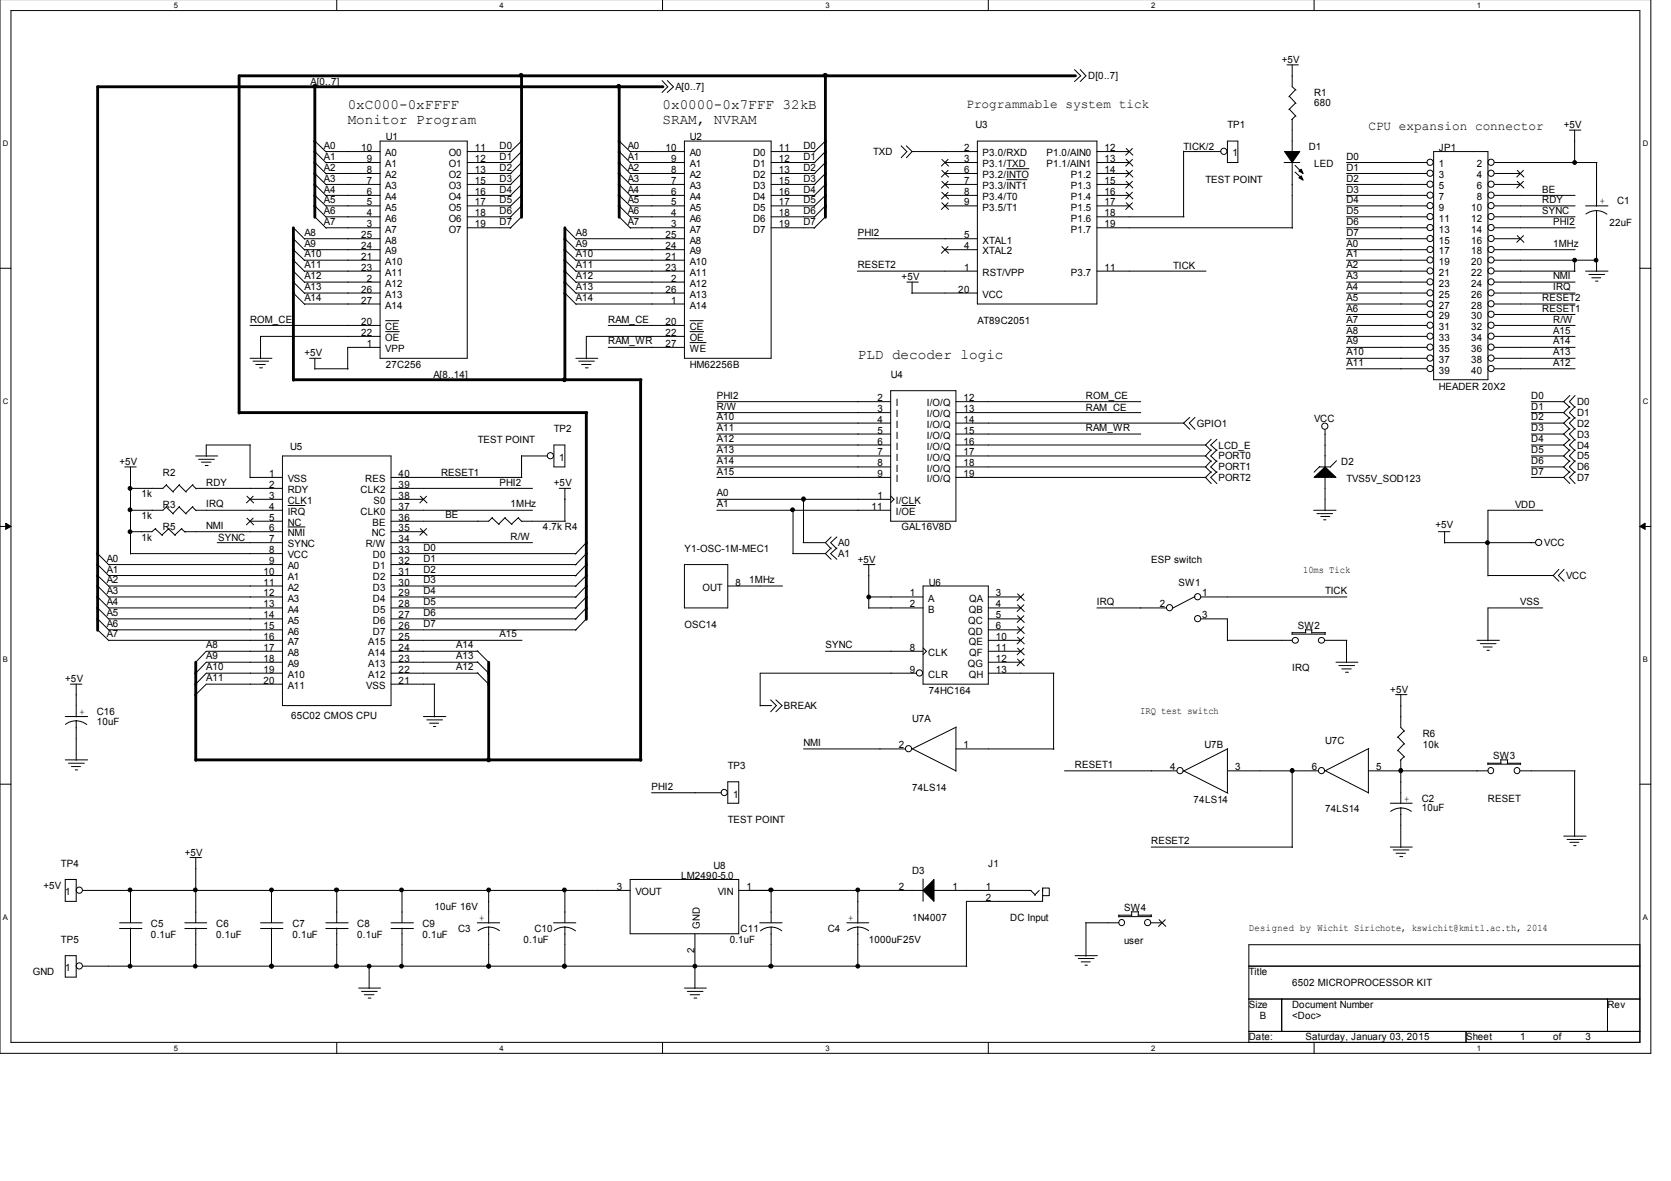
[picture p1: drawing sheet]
<svg xmlns="http://www.w3.org/2000/svg" width="297mm" height="210mm" viewBox="0 0 297 210" stroke-linecap="round" stroke-linejoin="round" font-family="sans-serif">
<path d="M0 -.1v187.3h293.5v-187.3M1.9 1.9h289.6v183.4h-289.6z" fill="none" stroke="#000" stroke-width=".18"/>
<g fill="#fff">
<path d="M30.9 .2h.7v1.4h-.7z"/>
<path d="M30.9 185.5h.7v1.5h-.7z"/>
</g>
<path d="M59.9 -.1v2M59.9 185.3v1.9" fill="none" stroke="#000" stroke-width=".18"/>
<g fill="#fff">
<path d="M88.8 .2h.7v1.4h-.7z"/>
<path d="M88.8 185.5h.7v1.5h-.7z"/>
</g>
<path d="M117.8 -.1v2M117.8 185.3v1.9" fill="none" stroke="#000" stroke-width=".18"/>
<g fill="#fff">
<path d="M146.7 .2h.7v1.4h-.7z"/>
<path d="M146.7 185.5h.7v1.5h-.7z"/>
</g>
<path d="M175.7 -.1v2M175.7 185.3v1.9" fill="none" stroke="#000" stroke-width=".18"/>
<g fill="#fff">
<path d="M204.6 .2h.7v1.4h-.7z"/>
<path d="M204.6 185.5h.7v1.5h-.7z"/>
</g>
<path d="M233.6 -.1v2M233.6 185.3v1.9" fill="none" stroke="#000" stroke-width=".18"/>
<g fill="#fff">
<path d="M262.6 .2h.6v1.4h-.6z"/>
<path d="M262.6 185.5h.6v1.5h-.6z"/>
<path d="M.5 24.7h.9v1.5h-.9z"/>
<path d="M292 24.7h.9v1.5h-.9z"/>
<path d="M.5 70.5h.9v1.5h-.9z"/>
<path d="M292 70.5h.9v1.5h-.9z"/>
</g>
<path d="M0 47.7h1.9M291.5 47.7h2" fill="none" stroke="#000" stroke-width=".18"/>
<g fill="#fff">
<path d="M.5 116.4h.9v1.5h-.9z"/>
<path d="M292 116.4h.9v1.5h-.9z"/>
</g>
<path d="M0 93.6h1.9M291.5 93.6h2" fill="none" stroke="#000" stroke-width=".18"/>
<path d="M1 93l.9 .6-.9 .5zM291.5 93.6l.9-.6v1.1z" fill="#000" stroke="#000" stroke-width=".18"/>
<g fill="#fff">
<path d="M.5 162.2h.9v1.5h-.9z"/>
<path d="M292 162.2h.9v1.5h-.9z"/>
</g>
<g fill="none" stroke="#000" stroke-width=".18">
<path d="M117.7 14.3l1 1.1-1 1M118.6 14.3l1.1 1.1-1.1 1M191 12.4l1.1 1.1-1.1 1M192 12.4l1 1.1-1 1M228.8 11.5h2M229.2 17.1l1.2 1.3M229.2 19.4l1.2 1.3M229.7 11.5v3.9l.7 .6M230.3 15.9l-1.2 1.3M230.3 18.3l-1.2 1.2M56 30.8l2 2.1M56 34.7l2 2"/>
<path d="M56 38.5l2 2.1M56 36.6l2 2M56 26.9l2 2.1M56 28.9l2 2M56 25.1l2 1.9M56 32.8l2 2M57.9 26.9h9.7M57.9 28.9h9.7M57.9 30.8h9.7M57.9 32.8h9.7M57.9 34.7h9.7M57.9 36.6h9.7"/>
<path d="M57.9 38.5h9.7M67.6 25.1h15.5v38.6h-15.5zM83.1 26.9h7.7M83.1 28.9h7.7M83.1 30.8h7.7M83.1 32.8h7.7M83.1 34.7h7.7M83.1 36.6h7.7M83.1 38.5h7.7M92.7 26.9l-2 2.1M92.7 25.1l-2 1.9M92.7 28.9l-2 2"/>
<path d="M92.7 32.8l-2 2M92.7 36.6l-2 2M92.7 30.8l-2 2.1M92.7 34.7l-2 2M92.7 38.5l-2 2.1M110.1 30.8l2 2.1M110.1 32.8l2 2M110.1 36.6l2 2M110.1 38.5l2 2.1M110.1 28.9l2 2M110.1 26.9l2 2.1M110.1 34.7l2 2"/>
<path d="M110.1 25.1l2 1.9M112 26.9h9.7M112 28.9h9.7M112 30.8h9.7M112 32.8h9.7M112 34.7h9.7M112 36.6h9.7M112 38.5h9.7M121.7 25.1h15.4v38.6h-15.4zM137.1 26.9h7.8M137.1 28.9h7.8M137.1 30.8h7.8"/>
<path d="M137.1 32.8h7.8M137.1 34.7h7.8M137.1 36.6h7.8M137.1 38.5h7.8M146.7 25.1l-2 1.9M146.7 38.5l-2 2.1M146.7 26.9l-2 2.1M146.7 36.6l-2 2M146.7 28.9l-2 2M146.7 34.7l-2 2M146.7 30.8l-2 2.1M146.7 32.8l-2 2"/>
<path d="M160.2 25.9l1 1-1 1.1M161.1 25.9l1 1M162.1 26.9l-1 1.1M162.1 26.9h11.6M167.4 32.2l1.3 1.3M167.4 28.3l1.3 1.3M167.4 30.2l1.3 1.3M167.4 34.1l1.3 1.3M167.4 36l1.3 1.3M168 28.9h5.7M168 30.8h5.7M168 32.8h5.7"/>
<path d="M168 34.7h5.7M168 36.6h5.7M168.6 28.3l-1.3 1.3M168.6 30.2l-1.3 1.3M168.6 32.2l-1.3 1.3M168.6 34.1l-1.3 1.3M168.6 36l-1.3 1.3M173.7 25.1h21.3v28.9h-21.3zM178.9 30h4.1M178.9 31.9h3.7M195 26.9h5.7M195 28.9h5.7"/>
<path d="M195 30.8h5.7M195 32.8h5.7M195 34.7h5.7M195 36.6h5.7M195 38.5h15.5M200.2 26.3l1.2 1.3M200.2 28.3l1.2 1.3M200.2 30.2l1.2 1.3M200.2 32.2l1.2 1.3M200.2 34.1l1.2 1.3M200.2 36l1.2 1.3M201.3 26.3l-1.2 1.3"/>
<path d="M201.3 28.3l-1.2 1.3M201.3 30.2l-1.2 1.3M201.3 32.2l-1.2 1.3M201.3 34.1l-1.2 1.3M201.3 36l-1.2 1.3M210.4 26.9h6.6M210.4 26.9v11.6M218.2 25.1h1.8v3.8h-1.8zM228.3 28.9h2.8M229.7 21.2v5.8M229.7 28.9v11.7M230.2 29.4l1.3 1.3"/>
<path d="M230.2 30.6l1.3 1.2M230.3 20.6l-.7 .7M239.4 28.9h14.3M239.4 30.8h14.3M239.4 32.8h14.3M239.4 34.7h14.3M239.4 36.6h14.3M239.4 38.5h14.3M254.8 26.9h9.7v40.6h-9.7zM265.7 28.9h18.2M265.7 30.8h4.6M265.7 32.8h4.6"/>
<path d="M265.7 34.7h14.3M265.7 36.6h14.3M265.7 38.5h14.3M269.7 30.2l1.2 1.3M269.7 32.2l1.2 1.3M270.8 30.2l-1.2 1.3M270.8 32.2l-1.2 1.3M279 23.1h2M279.9 23.1v5.9M281.9 36.6h3.9M283.8 37.4l1.2 .3 .6 .4M283.8 37.4l-.8 .1-1.1 .5"/>
<path d="M283.8 28.9v7.8M283.8 37.4v10.9M44.4 57.8h23.2M52.2 42.4l2 2.1M52.2 46.2l2 2.1M52.2 52.1l2 2M52.2 48.2l2 2M52.2 44.4l2 1.9M52.2 50.1l2 2.1M52.2 40.5l2 2M54.1 50.1h13.5M54.1 48.2h13.5"/>
<path d="M54.1 42.4h13.5M54.1 44.4h13.5M54.1 46.2h13.5M54.1 52.1h13.5M54.1 54h13.5M57.9 40.5h9.7M67.6 59.8h-21.3v4M68.5 57h2.5M68.5 58.9h2.5M83.1 40.5h7.7M100.4 46.2l2 2.1M100.4 40.5l2 2"/>
<path d="M100.4 52.1l2 2M100.4 48.2l2 2M100.4 50.1l2 2.1M100.4 44.4l2 1.9M100.4 42.4l2 2.1M102.4 50.1h19.3M102.4 48.2h19.3M102.4 42.4h19.3M102.4 44.4h19.3M102.4 46.2h19.3M102.4 52.1h19.3M102.4 54h19.3"/>
<path d="M108.1 57.8h13.6M112 40.5h9.7M121.7 59.8h-17.5v4M122.6 57h2.5M122.6 58.9h2.5M137.1 40.5h7.8M152.4 48.2h21.3M152.5 42.4h21.2M161.2 50.1h2M162.1 52.1h11.6M162.1 50.1v2.1M167.4 43.8l1.3 1.3"/>
<path d="M168 44.4h5.7M168.6 43.8l-1.3 1.3M195 48.2h19.4M195 40.5h34.8M239.4 50.1h14.3M239.4 48.2h14.3M239.4 40.5h14.3M239.4 42.4h14.3M239.4 44.4h14.3M239.4 46.2h14.3M239.4 52.1h14.3M239.4 54h14.3"/>
<path d="M239.4 55.9h14.3M239.4 57.8h14.3M239.4 59.8h14.3M265.7 50.1h14.3M265.7 48.2h14.3M265.7 40.5h14.3M265.7 42.4h4.6M265.7 44.4h14.3M265.7 46.2h18.2M265.7 52.1h14.3M265.7 54h14.3M265.7 55.9h14.3"/>
<path d="M265.7 57.8h14.3M265.7 59.8h14.3M269.7 41.8l1.2 1.3M270.8 41.8l-1.2 1.3M279.9 46.2v2.1M281.9 48.2h3.9M282.4 48.8h2.8M283 49.4h1.6M283.6 50h.5M44.4 63.7h3.9M44.4 79.1v5.8M44.5 79.1h-7.8v2"/>
<path d="M45 64.2h2.8M45.5 64.8h1.7M46.1 65.4h.6M55 63.7h2.1M56 63.7v1.9M56 65.5h5.9M67.6 61.7h-5.8v3.9M98.5 79.1h1.9v3.9h-1.9zM102.4 63.7h3.9M102.9 64.2h2.8M103.4 64.8h1.7M104.1 65.4h.5"/>
<path d="M108.1 61.7h13.6M122.6 60.9h3M127.4 79.1h30.9M127.4 71.4h30.9M127.4 73.3h30.9M127.4 75.2h30.9M127.4 77.1h30.9M158.3 69.4h11.6v23.2h-11.6zM169.9 79.1h44.5M169.9 71.4h32.9M169.9 73.3h32.9M169.9 75.2h40.6"/>
<path d="M169.9 77.1h32.9M211.5 74.2l-1.1 1 1.1 1.1M212.4 74.2l-1 1 1 1.1M215.3 79.9l-1 1.1 1 1.1M215.3 78.1l-1 1 1 1M216.3 79.9l-1.1 1.1 1.1 1.1M216.3 78.1l-1.1 1 1.1 1M235.5 76.4v6.6M239.4 63.7h14.3M239.4 61.7h14.3M239.4 65.5h14.3M265.7 63.7h14.3"/>
<path d="M265.7 61.7h14.3M265.7 65.5h14.3M272.2 79.1h5.8M272.2 71.4h5.8M272.2 73.3h5.8M272.2 75.2h5.8M272.2 77.1h5.8M279.1 78.1l-1.1 1 1.1 1M279.1 79.9l-1.1 1.1 1.1 1.1M279.1 70.3l-1.1 1.1 1.1 1M279.1 72.2l-1.1 1.1 1.1 1.1M279.1 74.2l-1.1 1 1.1 1.1"/>
<path d="M279.1 76.1l-1.1 1 1.1 1.1M280 78.1l-1 1 1 1M280 79.9l-1 1.1 1 1.1M280 70.3l-1 1.1 1 1M280 72.2l-1 1.1 1 1.1M280 74.2l-1 1 1 1.1M280 76.1l-1 1 1 1.1M17.4 98.4l2 2M22.2 83h2M23.2 83v15.5M23.2 98.4h27M27.6 94l1.3 1.2"/>
<path d="M27.7 93.9l-.7 .6h-3.8M29.5 86.2l1.3 1.3M29.5 90.1l1.3 1.3M29.6 86.1l-.6 .7h-5.8M29.6 90l-.6 .7h-5.8M30 94l1.2 1.2M30.1 93.9l-1.3 1.2M31.8 86.2l1.3 1.3M31.8 90.1l1.3 1.3M31.9 86.1l-1.2 1.3M31.9 90l-1.2 1.3M32.3 94l.6 .6"/>
<path d="M32.3 93.9l-1.2 1.2M32.9 94.5h17.3M34.2 86.2l.7 .7M34.2 90.1l.7 .7M34.3 86.1l-1.3 1.3M34.3 90l-1.3 1.3M34.8 81h3.9M34.8 86.8h15.4M34.8 90.7h15.4M35.3 81.6h2.8M35.8 82.1h1.7M36.5 82.7h.5"/>
<path d="M38.6 96.4h11.6M43.9 88.2l1.2 1.2M43.9 92l1.2 1.3M44.4 92.6h5.8M44.4 88.7h5.8M44.4 84.9h5.8M45 88.2l-1.2 1.2M45 92l-1.2 1.3M50.2 81h19.3v44.4h-19.3zM51.1 89.8h3.2M51.1 93.7h3.2M69.5 96.4h25.2"/>
<path d="M69.5 94.5h5.8M69.5 86.8h25.2M69.5 90.7h25.2M69.5 88.7h5.8M69.5 84.9h23.3M69.5 98.4h32.9M74.7 88.2l1.2 1.2M74.7 93.9l1.2 1.3M75.9 88.2l-1.3 1.2M75.9 93.9l-1.3 1.3M87.5 92l1.2 1.2M87.5 92l-.6 .6h-17.4"/>
<path d="M89.7 92l1.3 1.2M89.8 92l-1.2 1.1M92.1 92l.7 .7M92.2 92l-1.3 1.1M92.7 81h4.6M92.7 92.6h7.8M92.7 81v3.9M99.4 86.8h2M100.4 86.8v5.8M104.2 96.4l-1.9 2.1M104.2 98.4l-1.9 2M127.4 83h30.9"/>
<path d="M127.4 81h30.9M127.4 90.7h30.9M127.4 88.7h30.9M127.4 84.9h30.9M140.9 98.4h5.8M141 90.6v7.8M142.7 96.4h4M142.8 88.7v7.7M146.7 96.4l1 1.2M146.7 98.4l1 1M147.7 95.4l-1 1M147.7 97.4l-1 1"/>
<path d="M148.8 95.4l-1.1 1 1.1 1.2M148.8 97.4l-1.1 1 1.1 1M158.3 88.2l.6 .5-.6 .6M160.3 89.8h2.5M169.9 83h44.5M169.9 81h44.5M169.9 84.9h44.5M215.3 83.8l-1 1.1 1 1.1M215.3 81.9l-1 1.1 1 1M216.3 83.8l-1.1 1.1 1.1 1.1M216.3 81.9l-1.1 1.1 1.1 1M233.5 90.7h4"/>
<path d="M234.1 91.3h2.8M234.5 83h2.1M234.6 82.9l-1 1M234.8 91.8h1.6M235.3 92.4h.4M235.5 84.8v6M237.6 81.9l-1.1 1.1M255.7 94.5h2M256.8 96.4h16.2M256.8 94.5v2M272.2 83h5.8M272.2 81h5.8"/>
<path d="M272.2 84.9h5.8M274.2 90.7h-9.7v11.7M279.1 81.9l-1.1 1.1 1.1 1M279.1 83.8l-1.1 1.1 1.1 1.1M280 81.9l-1 1.1 1 1M280 83.8l-1 1.1 1 1.1M17.4 110l2 2M17.4 108l2 2.1M17.4 104.2l2 2M17.4 100.3l2 2.1M17.4 111.9l2 2M17.4 106.1l2 2"/>
<path d="M17.4 102.3l2 1.9M19.3 100.3h30.9M19.3 113.8h30.9M19.3 111.9h30.9M19.3 108h30.9M19.3 104.2h30.9M19.3 106.1h30.9M19.3 110h30.9M19.3 102.3h30.9M50.2 117.7h-13.5l-2 2M50.2 115.8h-13.5l-2 2M50.2 119.6h-13.5l-2 2.1"/>
<path d="M69.5 100.3h32.9M69.5 113.8h23.3M69.5 117.7h15.5M69.5 111.9h32.9M69.5 108h32.9M69.5 104.2h32.9M69.5 106.1h32.9M69.5 115.8h15.5M69.5 119.6h15.5M69.5 110h32.9M69.5 102.3h32.9M84.8 119.6l2.1 2"/>
<path d="M84.8 117.6l2.1 2M84.8 115.7l2.1 2M104.2 110l-1.9 2M104.2 106.1l-1.9 2M104.2 102.3l-1.9 1.9M104.2 100.3l-1.9 2.1M104.2 104.2l-1.9 2M104.2 108l-1.9 2.1M121.7 100.3h7.7v7.7h-7.7zM129.4 104.2h9.7M146.7 115.8h17.4M153.5 100.3h2"/>
<path d="M154.4 100.3v7.8M154.4 108h9.7M154.4 106.1h9.7M162.9 119.6h-27.8v5.9M164.1 104.2h11.6v17.4h-11.6zM164.1 115.2l.6 .6-.6 .5M175.7 113.8h5.7M175.7 117.7h5.7M175.7 111.9h5.7M175.7 108h5.7M175.7 106.1h5.7M175.7 115.8h5.7"/>
<path d="M175.7 119.6h11.7M175.7 110h5.7M180.8 105.5l1.3 1.3M180.8 107.5l1.3 1.2M180.8 109.4l1.3 1.3M180.8 111.4l1.3 1.2M180.8 113.2l1.3 1.3M180.8 115.2l1.3 1.2M180.8 117.1l1.3 1.3M182 117.1l-1.2 1.3M182 105.5l-1.2 1.3M182 107.5l-1.2 1.2"/>
<path d="M182 109.4l-1.2 1.3M182 111.4l-1.2 1.2M182 113.2l-1.2 1.3M182 115.2l-1.2 1.2M187.3 119.6v13.6M195 108h12.3M212.4 106l-3.9 2M213.5 106.1h25.9M213.5 110h4.7v3.9M218.2 113.8h11.5M229.6 112.7h5.9M229.7 112.4v.3"/>
<path d="M229.7 112.5h2.5M232.1 111.9v.6M232.1 111.9h1.2M233.2 112.5h2.4M233.2 111.9v.6M235.5 113.8h3.9M235.5 112.5v.3M237.5 117.7h3.9M238 118.3h2.8M238.5 118.9h1.7M239.2 119.5h.5M239.4 113.8v4"/>
<path d="M262.6 113.8h3.9M263.1 114.4h2.8M263.7 115h1.6M264.3 115.6h.5M264.5 102.3h11.7M274.2 108h-9.7v5.9M277.1 101.2l-1 1.1 1 1M278 101.2l-1 1.1 1 1M0 139.4h1.9M11.6 127.4h4M11.6 135.1h4M12.2 135.7h2.8"/>
<path d="M12.5 121.6h2.1M12.7 136.2h1.6M13.4 136.8h.4M13.5 128.1l.9 .1 1 .6M13.5 128.1l-.8 .1-1.1 .5M13.5 121.6v5.8M13.5 128.1v7M50.2 121.6h-13.5l-2 1.9M69.5 121.6h7.8M75.3 127.4h3.9M75.9 127.9h2.8M76.4 128.5h1.6"/>
<path d="M77 129.1h.5M77.2 121.6v5.8M129.4 139h1.9v3.8h-1.9zM135.1 125.4h2.1M137 124.4l1 1-1 1.1M137.9 124.4l1.1 1-1.1 1.1M142.8 133.1h18.2M162.1 133l7.8 4M169.9 129.3v7.8M169.9 133.1h17.5M170 129.2l-7.9 3.9M189.2 137h20"/>
<path d="M210.4 137l7.9 4M218.2 137h16.2M218.2 133.1l-7.9 4M218.2 133v7.9M229.7 137v13.6M235.5 136.9l7.7 4M243.2 137h21.3M243.2 133.1v7.9M243.3 133l-7.8 4M248.1 123.5h2M248.5 131l1.2 1.3M248.5 133.4l1.2 1.1"/>
<path d="M249 123.5v5.8l.7 .7M249 135.1v7.7M249.6 129.9l-1.2 1.2M249.6 132.2l-1.2 1.2M249.6 134.5l-.7 .6M264.4 135.8h5.9M264.5 135.7h2.4M264.5 135.6v.2M266.8 135.1h1.3M266.8 135v.7M268 135.7h2.3M268 135.1v.6"/>
<path d="M270.3 135.7v.2M270.3 137h9.7M279.9 137v11.7M291.5 139.4h2M11.6 156.3h1.9v3.9h-1.9zM14.7 158.3h97.3M23.2 158.2v5.8M33.8 152.4h2M34.8 152.4v11.6M48.3 158.3v5.7M59.9 158.3v5.7M71.5 158.3v5.7"/>
<path d="M86.9 158.3v5.8M100.4 158.3v5.7M112 156.3h19.3v9.7h-19.3zM115.8 140.9h12.4M131.3 158.3h32.8M137.1 158.3v5.7M152.5 158.3v5.8M164.1 156.2v4M165.9 158.3h17.4M183.2 158.3l.9 .8M184.7 158.3l-.8 .8M185.3 157.8v2.4h-13.5v11.6"/>
<path d="M185.3 158.4v-.6h1.2v1.4h-1.2M204.6 150.6h25.2M247.1 150.6h3.9M247.1 142.8h3.9M247.6 151.1h2.8M248.2 151.7h1.7M248.8 152.2h.5M249 143.6l.8 .1 1.1 .5M249 143.6l-1.1 .2-.7 .4M249 143.6v7M278 148.6h3.9M278.6 149.2h2.7"/>
<path d="M279.1 149.7h1.6M279.7 150.3h.5M11.6 169.9h1.9v3.8h-1.9zM14.7 171.7h157.2M21.3 164h3.9M21.3 165h3.9M23.2 164.9v6.9M32.9 164h3.8M32.9 165h3.8M34.8 164.9v6.9M46.3 164h4M46.3 165h4"/>
<path d="M48.3 164.9v6.9M57.9 164h4M57.9 165h4M59.9 164.9v6.9M63.8 175.6h3.8M64.3 176.2h2.8M64.8 176.8h1.7M65.4 177.4h.6M65.6 171.7v4M69.5 164h4M69.5 165h4M71.5 164.9v6.9"/>
<path d="M84.8 164h4M86.9 164.8l-.8 .1-1.1 .5M86.9 164.8l.8 .1 1.1 .5M86.9 164.8v7M98.4 164h4M100.4 164.8l-.8 .1-1.1 .5M100.4 164.8l.8 .1 1.1 .5M100.4 164.8v7M121.7 175.6h3.9M122.2 176.2h2.8M122.7 176.8h1.7M123.4 177.4h.5"/>
<path d="M123.5 166v9.7M135 164h4M137.1 164.8l-1.2 .2-.7 .4M137.1 164.8l1.2 .2 .7 .4M137.1 164.8v7M150.5 164h3.9M152.5 164.8l-1.2 .2-.6 .4M152.5 164.8l.8 .1 1.1 .5M152.5 164.8v7M191.1 169.9h4M191.7 170.4h2.8M192.2 171h1.6"/>
<path d="M192.9 171.5h.4M193 164h5.9M193 164v5.9M198.8 162.7h2.4M198.9 162.9h5.8M198.9 162.7v.3M201.1 162.1h1.3M201.2 162.1v.6M202.3 162.7h2.3M202.4 162v.7M204.6 164h2M204.6 162.6v.3"/>
<path d="M206 163.4l1.3 1.3M207.2 163.4l-1.3 1.3M222 167.9h69.5v17.4h-69.5zM222 171.7h69.5M222 177.6h69.5M227.8 177.6v5.7M285.8 177.6v5.7M222 183.3h69.5M260.6 183.3v2"/>
<circle cx="217.6" cy="26.9" r=".55"/>
<circle cx="254.2" cy="30.8" r=".55"/>
<circle cx="254.2" cy="38.5" r=".55"/>
<circle cx="254.2" cy="36.5" r=".55"/>
<circle cx="254.2" cy="34.7" r=".55"/>
<circle cx="254.2" cy="32.7" r=".55"/>
<circle cx="254.2" cy="28.8" r=".55"/>
<circle cx="265" cy="30.8" r=".55"/>
<circle cx="265" cy="34.7" r=".55"/>
<circle cx="265" cy="32.7" r=".55"/>
<circle cx="265" cy="36.5" r=".55"/>
<circle cx="265" cy="38.5" r=".55"/>
<circle cx="265" cy="28.8" r=".55"/>
<circle cx="254.2" cy="59.7" r=".55"/>
<circle cx="254.2" cy="40.4" r=".55"/>
<circle cx="254.2" cy="42.4" r=".55"/>
<circle cx="254.2" cy="57.8" r=".55"/>
<circle cx="254.2" cy="50.1" r=".55"/>
<circle cx="254.2" cy="52" r=".55"/>
<circle cx="254.2" cy="46.2" r=".55"/>
<circle cx="254.2" cy="54" r=".55"/>
<circle cx="254.2" cy="44.3" r=".55"/>
<circle cx="254.2" cy="48.1" r=".55"/>
<circle cx="254.2" cy="55.9" r=".55"/>
<circle cx="265" cy="59.7" r=".55"/>
<circle cx="265" cy="40.4" r=".55"/>
<circle cx="265" cy="50.1" r=".55"/>
<circle cx="265" cy="42.4" r=".55"/>
<circle cx="265" cy="57.8" r=".55"/>
<circle cx="265" cy="54" r=".55"/>
<circle cx="265" cy="55.9" r=".55"/>
<circle cx="265" cy="44.3" r=".55"/>
<circle cx="265" cy="48.1" r=".55"/>
<circle cx="265" cy="46.2" r=".55"/>
<circle cx="265" cy="52" r=".55"/>
<circle cx="235.5" cy="75.7" r=".55"/>
<circle cx="254.2" cy="61.7" r=".55"/>
<circle cx="254.2" cy="65.5" r=".55"/>
<circle cx="254.2" cy="63.6" r=".55"/>
<circle cx="265" cy="61.7" r=".55"/>
<circle cx="265" cy="63.6" r=".55"/>
<circle cx="265" cy="65.5" r=".55"/>
<circle cx="97.8" cy="81" r=".55"/>
<circle cx="273.5" cy="96.4" r=".55"/>
<circle cx="163.4" cy="119.6" r=".55"/>
<circle cx="207.9" cy="108" r=".55"/>
<circle cx="212.9" cy="106.1" r=".55"/>
<circle cx="212.9" cy="110" r=".55"/>
<circle cx="230.3" cy="113.8" r=".53"/>
<circle cx="234.9" cy="113.8" r=".53"/>
<circle cx="161.5" cy="133.1" r=".55"/>
<circle cx="209.8" cy="137" r=".55"/>
<circle cx="234.9" cy="137" r=".55"/>
<circle cx="265" cy="137" r=".53"/>
<circle cx="269.6" cy="137" r=".53"/>
<circle cx="14.1" cy="158.2" r=".55"/>
<circle cx="128.7" cy="140.9" r=".55"/>
<circle cx="14.1" cy="171.7" r=".55"/>
<circle cx="199.4" cy="164" r=".53"/>
<circle cx="204" cy="164" r=".55"/>
</g>
<g fill="#000" stroke="#000" stroke-width=".18">
<path d="M233.6 84.9l1.9-1.9 2 1.9zM164.1 158.3l1.9-2v3.9z"/>
<path d="M228.3 26.9h2.8l-1.4 2z" fill-rule="evenodd"/>
<path d="M230.9 31.6l.4-.3 .3 .7z" fill-rule="evenodd"/>
<path d="M230.9 30.4l.4-.3 .3 .7z" fill-rule="evenodd"/>
<circle cx="56" cy="15.3" r=".34"/>
<circle cx="92.6" cy="13.4" r=".34"/>
<circle cx="110" cy="15.3" r=".34"/>
<circle cx="146.7" cy="13.4" r=".36"/>
<circle cx="279.9" cy="28.9" r=".34"/>
<circle cx="279.9" cy="46.2" r=".34"/>
<circle cx="283.7" cy="46.2" r=".34"/>
<circle cx="100.3" cy="67.5" r=".34"/>
<circle cx="23.1" cy="86.8" r=".34"/>
<circle cx="23.1" cy="90.6" r=".34"/>
<circle cx="23.1" cy="94.5" r=".34"/>
<circle cx="140.9" cy="90.6" r=".34"/>
<circle cx="142.8" cy="88.7" r=".36"/>
<circle cx="264.4" cy="96.4" r=".34"/>
<circle cx="154.4" cy="106.1" r=".34"/>
<circle cx="86.9" cy="135.1" r=".34"/>
<circle cx="229.7" cy="137" r=".36"/>
<circle cx="249" cy="137" r=".36"/>
<circle cx="23.1" cy="158.2" r=".34"/>
<circle cx="34.7" cy="158.2" r=".34"/>
<circle cx="48.3" cy="158.2" r=".34"/>
<circle cx="59.8" cy="158.2" r=".36"/>
<circle cx="71.4" cy="158.2" r=".34"/>
<circle cx="86.9" cy="158.2" r=".34"/>
<circle cx="100.3" cy="158.2" r=".34"/>
<circle cx="137.1" cy="158.2" r=".36"/>
<circle cx="152.5" cy="158.2" r=".34"/>
<circle cx="23.1" cy="171.7" r=".34"/>
<circle cx="34.7" cy="171.7" r=".34"/>
<circle cx="48.3" cy="171.7" r=".34"/>
<circle cx="59.8" cy="171.7" r=".36"/>
<circle cx="65.6" cy="171.7" r=".34"/>
<circle cx="71.4" cy="171.7" r=".34"/>
<circle cx="86.9" cy="171.7" r=".34"/>
<circle cx="100.3" cy="171.7" r=".34"/>
<circle cx="123.5" cy="171.7" r=".34"/>
<circle cx="137.1" cy="171.7" r=".36"/>
<circle cx="152.5" cy="171.7" r=".34"/>
</g>
<g fill="none" stroke="#000" stroke-width=".51">
<path d="M56 15.4v23.2M92.7 13.5v25.1M110.1 15.4v23.2M117.9 15.4h-100.5v96.6M146.7 13.5v25.1M191.2 13.5h-148.7v59.9M52.2 40.5v27.1M100.4 40.5v27.1M42.5 73.3h61.8M52.2 67.5h61.8M104.2 73.3v36.8M113.9 67.5v67.6"/>
<path d="M34.8 117.7v17.4M86.9 117.7v17.4M34.8 135.1h79.2"/>
</g>
<g font-size="2.5">
<text x="61.8" y="19.4">0xC000-0xFFFF</text>
<text x="61.8" y="22">Monitor Program</text>
<text x="117.8" y="19.4">0x0000-0x7FFF 32kB</text>
<text x="117.8" y="22">SRAM, NVRAM</text>
<text x="152.5" y="63.9">PLD decoder logic</text>
</g>
<g font-size="2.3">
<text x="171.8" y="19.2">Programmable system tick</text>
<text x="243.2" y="23.1">CPU expansion connector</text>
</g>
<g font-size="1.8">
<text x="227.8" y="11.2">+5V</text>
<text x="55.2" y="15.1">A[0..7]</text>
<text x="120.1" y="16">A[0..7]</text>
<text x="193.5" y="14.1">D[0..7]</text>
<text x="233.6" y="17">R1</text>
<text x="173.4" y="22.8">U3</text>
<text x="218.2" y="22.8">TP1</text>
<text x="233.6" y="18.9">680</text>
<text x="278" y="22.8">+5V</text>
<text x="57.6" y="28.4">A1</text>
<text x="57.6" y="26.4">A0</text>
<text x="64.2" y="26.9">10</text>
<text x="65.2" y="28.8">9</text>
<text x="68.5" y="27.8">A0</text>
<text x="68.5" y="29.7">A1</text>
<text x="68.6" y="24.9">U1</text>
<text x="79.8" y="27.8">O0</text>
<text x="79.8" y="29.7">O1</text>
<text x="84.4" y="26.9">11</text>
<text x="84.4" y="28.8">12</text>
<text x="88.8" y="26.4">D0</text>
<text x="88.8" y="28.4">D1</text>
<text x="111.6" y="26.4">A0</text>
<text x="111.6" y="28.4">A1</text>
<text x="118.3" y="26.9">10</text>
<text x="119.3" y="28.8">9</text>
<text x="122.6" y="24.9">U2</text>
<text x="122.6" y="27.8">A0</text>
<text x="122.6" y="29.7">A1</text>
<text x="133.9" y="27.8">D0</text>
<text x="133.9" y="29.7">D1</text>
<text x="138.4" y="26.9">11</text>
<text x="138.4" y="28.8">12</text>
<text x="142.8" y="28.4">D1</text>
<text x="142.8" y="26.4">D0</text>
<text x="155.2" y="27.6">TXD</text>
<text x="171.4" y="26.9">2</text>
<text x="171.4" y="28.8">3</text>
<text x="174.7" y="27.8">P3.0/RXD</text>
<text x="174.7" y="29.7">P3.1/TXD</text>
<text x="186" y="27.8">P1.0/AIN0</text>
<text x="186" y="29.7">P1.1/AIN1</text>
<text x="196.3" y="26.9">12</text>
<text x="196.3" y="28.8">13</text>
<text x="210.4" y="26.7">TICK/2</text>
<text x="219.1" y="27.8">1</text>
<text x="232.7" y="26.7">D1</text>
<text x="233.6" y="29.7">LED</text>
<text x="239.4" y="28.4">D0</text>
<text x="255.8" y="26.9">JP1</text>
<text x="255.8" y="29.7">1</text>
<text x="262.6" y="29.7">2</text>
<text x="57.6" y="34.2">A4</text>
<text x="57.6" y="30.3">A2</text>
<text x="57.6" y="32.3">A3</text>
<text x="65.2" y="30.7">8</text>
<text x="65.2" y="32.7">7</text>
<text x="65.2" y="34.6">6</text>
<text x="68.5" y="31.7">A2</text>
<text x="68.5" y="33.6">A3</text>
<text x="68.5" y="35.6">A4</text>
<text x="79.8" y="31.7">O2</text>
<text x="79.8" y="33.6">O3</text>
<text x="79.8" y="35.6">O4</text>
<text x="84.4" y="30.7">13</text>
<text x="84.4" y="32.7">15</text>
<text x="84.4" y="34.6">16</text>
<text x="88.8" y="34.2">D4</text>
<text x="88.8" y="30.3">D2</text>
<text x="88.8" y="32.3">D3</text>
<text x="111.6" y="30.3">A2</text>
<text x="111.6" y="34.2">A4</text>
<text x="111.6" y="32.3">A3</text>
<text x="119.3" y="30.7">8</text>
<text x="119.3" y="32.7">7</text>
<text x="119.3" y="34.6">6</text>
<text x="122.6" y="31.7">A2</text>
<text x="122.6" y="33.6">A3</text>
<text x="122.6" y="35.6">A4</text>
<text x="133.9" y="31.7">D2</text>
<text x="133.9" y="33.6">D3</text>
<text x="133.9" y="35.6">D4</text>
<text x="138.4" y="30.7">13</text>
<text x="138.4" y="32.7">15</text>
<text x="138.4" y="34.6">16</text>
<text x="142.8" y="32.3">D3</text>
<text x="142.8" y="30.3">D2</text>
<text x="142.8" y="34.2">D4</text>
<text x="171.4" y="30.7">6</text>
<text x="171.4" y="32.7">7</text>
<text x="171.4" y="34.6">8</text>
<text x="174.7" y="31.7">P3.2/INTO</text>
<text x="174.7" y="33.6">P3.3/INT1</text>
<text x="174.7" y="35.6">P3.4/T0</text>
<text x="190.3" y="31.7">P1.2</text>
<text x="190.3" y="33.6">P1.3</text>
<text x="190.3" y="35.6">P1.4</text>
<text x="196.3" y="30.7">14</text>
<text x="196.3" y="32.7">15</text>
<text x="196.3" y="34.6">16</text>
<text x="214.3" y="32.4">TEST POINT</text>
<text x="239.4" y="34.2">D3</text>
<text x="239.4" y="32.3">D2</text>
<text x="239.4" y="30.3">D1</text>
<text x="255.8" y="31.7">3</text>
<text x="255.8" y="33.6">5</text>
<text x="255.8" y="35.6">7</text>
<text x="262.6" y="31.7">4</text>
<text x="262.6" y="33.6">6</text>
<text x="262.6" y="35.6">8</text>
<text x="274.2" y="34.2">BE</text>
<text x="54.1" y="41.9">A8</text>
<text x="57.6" y="38">A6</text>
<text x="57.6" y="36.1">A5</text>
<text x="57.6" y="40">A7</text>
<text x="65.2" y="36.5">5</text>
<text x="65.2" y="38.5">4</text>
<text x="65.2" y="40.4">3</text>
<text x="68.5" y="37.4">A5</text>
<text x="68.5" y="39.4">A6</text>
<text x="68.5" y="41.3">A7</text>
<text x="79.8" y="37.4">O5</text>
<text x="79.8" y="39.4">O6</text>
<text x="79.8" y="41.3">O7</text>
<text x="84.4" y="36.5">17</text>
<text x="84.4" y="38.5">18</text>
<text x="84.4" y="40.4">19</text>
<text x="88.8" y="38">D6</text>
<text x="88.8" y="40">D7</text>
<text x="88.8" y="36.1">D5</text>
<text x="102.4" y="41.9">A8</text>
<text x="111.6" y="38">A6</text>
<text x="111.6" y="36.1">A5</text>
<text x="111.6" y="40">A7</text>
<text x="119.3" y="36.5">5</text>
<text x="119.3" y="38.5">4</text>
<text x="119.3" y="40.4">3</text>
<text x="122.6" y="37.4">A5</text>
<text x="122.6" y="39.4">A6</text>
<text x="122.6" y="41.3">A7</text>
<text x="133.9" y="37.4">D5</text>
<text x="133.9" y="39.4">D6</text>
<text x="133.9" y="41.3">D7</text>
<text x="138.4" y="36.5">17</text>
<text x="138.4" y="38.5">18</text>
<text x="138.4" y="40.4">19</text>
<text x="142.8" y="40">D7</text>
<text x="142.8" y="36.1">D5</text>
<text x="142.8" y="38">D6</text>
<text x="152.5" y="41.9">PHI2</text>
<text x="171.4" y="36.5">9</text>
<text x="174.7" y="37.4">P3.5/T1</text>
<text x="190.3" y="37.4">P1.5</text>
<text x="190.3" y="39.4">P1.6</text>
<text x="190.3" y="41.3">P1.7</text>
<text x="196.3" y="36.5">17</text>
<text x="196.3" y="38.5">18</text>
<text x="196.3" y="40.4">19</text>
<text x="239.4" y="41.9">D7</text>
<text x="239.4" y="40">D6</text>
<text x="239.4" y="38">D5</text>
<text x="239.4" y="36.1">D4</text>
<text x="255.8" y="37.4">9</text>
<text x="255.8" y="39.4">11</text>
<text x="255.8" y="41.3">13</text>
<text x="261.5" y="37.4">10</text>
<text x="261.5" y="39.4">12</text>
<text x="261.5" y="41.3">14</text>
<text x="274.2" y="36.1">RDY</text>
<text x="274.2" y="38">SYNC</text>
<text x="276.1" y="40">PHI2</text>
<text x="284.4" y="36.3">+</text>
<text x="286.1" y="40.1">22uF</text>
<text x="287.4" y="36.3">C1</text>
<text x="54.1" y="45.7">A10</text>
<text x="54.1" y="43.9">A9</text>
<text x="54.1" y="47.7">A11</text>
<text x="64.2" y="42.3">25</text>
<text x="64.2" y="44.3">24</text>
<text x="64.2" y="46.2">21</text>
<text x="68.5" y="43.3">A8</text>
<text x="68.5" y="45.2">A9</text>
<text x="68.5" y="47.1">A10</text>
<text x="102.4" y="47.7">A11</text>
<text x="102.4" y="45.7">A10</text>
<text x="102.4" y="43.9">A9</text>
<text x="118.3" y="42.3">25</text>
<text x="118.3" y="44.3">24</text>
<text x="118.3" y="46.2">21</text>
<text x="122.6" y="43.3">A8</text>
<text x="122.6" y="45.2">A9</text>
<text x="122.6" y="47.1">A10</text>
<text x="152.5" y="47.7">RESET2</text>
<text x="171.4" y="42.3">5</text>
<text x="171.4" y="44.3">4</text>
<text x="174.7" y="43.3">XTAL1</text>
<text x="174.7" y="45.2">XTAL2</text>
<text x="208.5" y="47.9">TICK</text>
<text x="239.4" y="43.9">A0</text>
<text x="239.4" y="45.7">A1</text>
<text x="239.4" y="47.7">A2</text>
<text x="255.8" y="43.3">15</text>
<text x="255.8" y="45.2">17</text>
<text x="255.8" y="47.1">19</text>
<text x="261.5" y="43.3">16</text>
<text x="261.5" y="45.2">18</text>
<text x="261.5" y="47.1">20</text>
<text x="276.1" y="43.9">1MHz</text>
<text x="54.1" y="49.6">A12</text>
<text x="54.1" y="53.5">A14</text>
<text x="54.1" y="51.6">A13</text>
<text x="64.2" y="48.1">23</text>
<text x="64.2" y="52">26</text>
<text x="64.2" y="53.9">27</text>
<text x="65.2" y="50.1">2</text>
<text x="68.5" y="49">A11</text>
<text x="68.5" y="51">A12</text>
<text x="68.5" y="52.9">A13</text>
<text x="102.4" y="51.6">A13</text>
<text x="102.4" y="53.5">A14</text>
<text x="102.4" y="49.6">A12</text>
<text x="118.3" y="48.1">23</text>
<text x="118.3" y="52">26</text>
<text x="119.3" y="50.1">2</text>
<text x="119.3" y="53.9">1</text>
<text x="122.6" y="49">A11</text>
<text x="122.6" y="51">A12</text>
<text x="122.6" y="52.9">A13</text>
<text x="160.3" y="49.8">+5V</text>
<text x="170.3" y="52">20</text>
<text x="171.4" y="48.1">1</text>
<text x="174.7" y="49">RST/VPP</text>
<text x="174.7" y="52.9">VCC</text>
<text x="190.3" y="49">P3.7</text>
<text x="196.3" y="48.1">11</text>
<text x="239.4" y="49.6">A3</text>
<text x="239.4" y="51.6">A4</text>
<text x="239.4" y="53.5">A5</text>
<text x="255.8" y="49">21</text>
<text x="255.8" y="51">23</text>
<text x="255.8" y="52.9">25</text>
<text x="261.5" y="49">22</text>
<text x="261.5" y="51">24</text>
<text x="261.5" y="52.9">26</text>
<text x="274.2" y="53.5">RESET2</text>
<text x="276.1" y="49.6">NMI</text>
<text x="276.1" y="51.6">IRQ</text>
<text x="44.4" y="57.3">ROM_CE</text>
<text x="64.2" y="57.8">20</text>
<text x="64.2" y="59.7">22</text>
<text x="68.5" y="54.9">A14</text>
<text x="68.5" y="58.7">CE</text>
<text x="108.1" y="57.3">RAM_CE</text>
<text x="118.3" y="57.8">20</text>
<text x="118.3" y="59.7">22</text>
<text x="122.6" y="54.9">A14</text>
<text x="122.6" y="58.7">CE</text>
<text x="173.7" y="57.5">AT89C2051</text>
<text x="239.4" y="57.3">A7</text>
<text x="239.4" y="55.4">A6</text>
<text x="239.4" y="59.3">A8</text>
<text x="255.8" y="54.9">27</text>
<text x="255.8" y="56.7">29</text>
<text x="255.8" y="58.7">31</text>
<text x="261.5" y="54.9">28</text>
<text x="261.5" y="56.7">30</text>
<text x="261.5" y="58.7">32</text>
<text x="274.2" y="55.4">RESET1</text>
<text x="276.1" y="59.3">A15</text>
<text x="276.1" y="57.3">R/W</text>
<text x="54.1" y="63.3">+5V</text>
<text x="65.2" y="61.7">1</text>
<text x="68.5" y="60.6">OE</text>
<text x="68.5" y="62.6">VPP</text>
<text x="68.6" y="65.5">27C256</text>
<text x="108.1" y="61.2">RAM_WR</text>
<text x="118.3" y="61.7">27</text>
<text x="122.6" y="65.5">HM62256B</text>
<text x="122.6" y="60.6">OE</text>
<text x="122.6" y="62.6">WE</text>
<text x="239.4" y="61.2">A9</text>
<text x="239.4" y="65">A11</text>
<text x="239.4" y="63.2">A10</text>
<text x="255.8" y="60.6">33</text>
<text x="255.8" y="62.6">35</text>
<text x="255.8" y="64.5">37</text>
<text x="261.5" y="60.6">34</text>
<text x="261.5" y="62.6">36</text>
<text x="261.5" y="64.5">38</text>
<text x="276.1" y="63.2">A13</text>
<text x="276.1" y="65">A12</text>
<text x="276.1" y="61.2">A14</text>
<text x="77" y="67.2">A[8..14]</text>
<text x="127.4" y="70.9">PHI2</text>
<text x="156" y="71.3">2</text>
<text x="158.3" y="67.2">U4</text>
<text x="171.3" y="71.3">12</text>
<text x="193" y="70.9">ROM_CE</text>
<text x="255.8" y="69.3">HEADER 20X2</text>
<text x="255.8" y="66.4">39</text>
<text x="261.5" y="66.4">40</text>
<text x="272.2" y="70.9">D0</text>
<text x="280.3" y="72">D0</text>
<text x="98.5" y="76.8">TP2</text>
<text x="127.4" y="72.8">R/W</text>
<text x="127.4" y="76.6">A11</text>
<text x="127.4" y="74.7">A10</text>
<text x="156" y="73.3">3</text>
<text x="156" y="75.1">4</text>
<text x="156" y="77.1">5</text>
<text x="159.3" y="72.2">I</text>
<text x="159.3" y="74.2">I</text>
<text x="159.3" y="76">I</text>
<text x="159.3" y="78">I</text>
<text x="164.8" y="72.2">I/O/Q</text>
<text x="164.8" y="74.2">I/O/Q</text>
<text x="164.8" y="76">I/O/Q</text>
<text x="164.8" y="78">I/O/Q</text>
<text x="171.3" y="73.3">13</text>
<text x="171.3" y="75.1">14</text>
<text x="171.3" y="77.1">15</text>
<text x="193" y="76.6">RAM_WR</text>
<text x="193" y="73">RAM_CE</text>
<text x="212.8" y="75.9">GPIO1</text>
<text x="233.6" y="74.9">VCC</text>
<text x="272.2" y="72.8">D1</text>
<text x="272.2" y="74.7">D2</text>
<text x="272.2" y="76.6">D3</text>
<text x="280.3" y="73.9">D1</text>
<text x="280.3" y="75.9">D2</text>
<text x="280.3" y="77.8">D3</text>
<text x="21.3" y="82.6">+5V</text>
<text x="51.6" y="79.9">U5</text>
<text x="84.9" y="78.8">TEST POINT</text>
<text x="99.4" y="81.9">1</text>
<text x="127.4" y="82.5">A14</text>
<text x="127.4" y="78.6">A12</text>
<text x="127.4" y="80.5">A13</text>
<text x="156" y="79">6</text>
<text x="156" y="81">7</text>
<text x="156" y="82.9">8</text>
<text x="159.3" y="79.9">I</text>
<text x="159.3" y="81.9">I</text>
<text x="159.3" y="83.8">I</text>
<text x="164.8" y="79.9">I/O/Q</text>
<text x="164.8" y="81.9">I/O/Q</text>
<text x="164.8" y="83.8">I/O/Q</text>
<text x="171.3" y="79">16</text>
<text x="171.3" y="81">17</text>
<text x="171.3" y="82.9">18</text>
<text x="216.6" y="81.6">PORT0</text>
<text x="216.6" y="83.6">PORT1</text>
<text x="216.6" y="79.8">LCD_E</text>
<text x="238.4" y="82.6">D2</text>
<text x="272.2" y="82.5">D6</text>
<text x="272.2" y="78.6">D4</text>
<text x="272.2" y="80.5">D5</text>
<text x="280.3" y="79.8">D4</text>
<text x="280.3" y="81.6">D5</text>
<text x="280.3" y="83.6">D6</text>
<text x="25.1" y="88.4">1k</text>
<text x="29" y="84.6">R2</text>
<text x="36.7" y="86.3">RDY</text>
<text x="47.8" y="84.8">1</text>
<text x="47.8" y="86.7">2</text>
<text x="47.8" y="88.7">3</text>
<text x="51.1" y="85.7">VSS</text>
<text x="51.1" y="87.6">RDY</text>
<text x="51.1" y="89.6">CLK1</text>
<text x="64.1" y="87.6">CLK2</text>
<text x="64.9" y="85.7">RES</text>
<text x="66.4" y="89.6">S0</text>
<text x="70.9" y="84.8">40</text>
<text x="70.9" y="86.7">39</text>
<text x="70.9" y="88.7">38</text>
<text x="78.4" y="84.6">RESET1</text>
<text x="88.8" y="86.3">PHI2</text>
<text x="98.5" y="86.5">+5V</text>
<text x="127.4" y="84.3">A15</text>
<text x="127.4" y="88.2">A0</text>
<text x="156" y="88.7">1</text>
<text x="156" y="84.8">9</text>
<text x="159.3" y="89.6">I/CLK</text>
<text x="159.3" y="85.7">I</text>
<text x="164.8" y="85.7">I/O/Q</text>
<text x="171.3" y="84.8">19</text>
<text x="216.6" y="85.5">PORT2</text>
<text x="239.4" y="85.7">TVS5V_SOD123</text>
<text x="272.2" y="84.3">D7</text>
<text x="280.3" y="85.5">D7</text>
<text x="25.1" y="92.3">1k</text>
<text x="29" y="94.2">R5</text>
<text x="29" y="90.4">R3</text>
<text x="36.7" y="94">NMI</text>
<text x="36.7" y="90.2">IRQ</text>
<text x="47.8" y="90.6">4</text>
<text x="47.8" y="92.6">5</text>
<text x="47.8" y="94.4">6</text>
<text x="51.1" y="91.5">IRQ</text>
<text x="51.1" y="93.5">NC</text>
<text x="51.1" y="95.3">NMI</text>
<text x="64.1" y="91.5">CLK0</text>
<text x="66.1" y="95.3">NC</text>
<text x="66.2" y="93.5">BE</text>
<text x="70.9" y="90.6">37</text>
<text x="70.9" y="92.6">36</text>
<text x="70.9" y="94.4">35</text>
<text x="79.2" y="92.1">BE</text>
<text x="90.8" y="95.9">R/W</text>
<text x="90.8" y="90.2">1MHz</text>
<text x="96.5" y="94.2">4.7k R4</text>
<text x="127.4" y="90.2">A1</text>
<text x="154.9" y="90.6">11</text>
<text x="159.3" y="91.5">I/OE</text>
<text x="160.3" y="94.2">GAL16V8D</text>
<text x="255.2" y="93.8">+5V</text>
<text x="269.3" y="90.4">VDD</text>
<text x="19" y="99.8">A0</text>
<text x="19" y="101.8">A1</text>
<text x="25.1" y="96.1">1k</text>
<text x="38.8" y="96.1">SYNC</text>
<text x="47.8" y="96.4">7</text>
<text x="47.8" y="98.3">8</text>
<text x="47.8" y="100.3">9</text>
<text x="51.1" y="97.3">SYNC</text>
<text x="51.1" y="99.2">VCC</text>
<text x="51.1" y="101.2">A0</text>
<text x="65" y="97.3">R/W</text>
<text x="66.3" y="99.2">D0</text>
<text x="66.3" y="101.2">D1</text>
<text x="70.9" y="96.4">34</text>
<text x="70.9" y="98.3">33</text>
<text x="70.9" y="100.3">32</text>
<text x="75.3" y="99.8">D1</text>
<text x="75.3" y="101.8">D2</text>
<text x="75.3" y="97.9">D0</text>
<text x="121.7" y="98.1">Y1-OSC-1M-MEC1</text>
<text x="149" y="97.1">A0</text>
<text x="149" y="99.1">A1</text>
<text x="152.5" y="100">+5V</text>
<text x="204.6" y="100">ESP switch</text>
<text x="231.6" y="101.8">10ms Tick</text>
<text x="274.5" y="97.1">VCC</text>
<text x="19" y="103.6">A2</text>
<text x="19" y="105.6">A3</text>
<text x="19" y="107.5">A4</text>
<text x="46.8" y="102.2">10</text>
<text x="46.8" y="104.1">11</text>
<text x="46.8" y="106">12</text>
<text x="46.8" y="108">13</text>
<text x="51.1" y="103.1">A1</text>
<text x="51.1" y="105">A2</text>
<text x="51.1" y="106.9">A3</text>
<text x="66.3" y="103.1">D2</text>
<text x="66.3" y="105">D3</text>
<text x="66.3" y="106.9">D4</text>
<text x="70.9" y="102.2">31</text>
<text x="70.9" y="104.1">30</text>
<text x="70.9" y="106">29</text>
<text x="70.9" y="108">28</text>
<text x="75.3" y="105.6">D4</text>
<text x="75.3" y="103.6">D3</text>
<text x="75.3" y="107.5">D5</text>
<text x="124.9" y="105">OUT</text>
<text x="130.7" y="104.1">8</text>
<text x="133.2" y="103.6">1MHz</text>
<text x="161.7" y="106">1</text>
<text x="161.7" y="108">2</text>
<text x="165" y="106.9">A</text>
<text x="165.1" y="104.1">U6</text>
<text x="172.3" y="106.9">QA</text>
<text x="177" y="106">3</text>
<text x="177" y="108">4</text>
<text x="195" y="107.5">IRQ</text>
<text x="206.2" y="108">2</text>
<text x="209.5" y="104.1">SW1</text>
<text x="213.7" y="106">1</text>
<text x="235.5" y="105.6">TICK</text>
<text x="270.3" y="107.5">VSS</text>
<text x="278.4" y="102.9">VCC</text>
<text x="19" y="109.5">A5</text>
<text x="19" y="113.3">A7</text>
<text x="19" y="111.4">A6</text>
<text x="46.8" y="109.9">14</text>
<text x="46.8" y="111.9">15</text>
<text x="46.8" y="113.7">16</text>
<text x="51.1" y="108.9">A4</text>
<text x="51.1" y="110.8">A5</text>
<text x="51.1" y="112.8">A6</text>
<text x="66.3" y="108.9">D5</text>
<text x="66.3" y="110.8">D6</text>
<text x="66.3" y="112.8">D7</text>
<text x="70.9" y="109.9">27</text>
<text x="70.9" y="111.9">26</text>
<text x="70.9" y="113.7">25</text>
<text x="75.3" y="109.5">D6</text>
<text x="75.3" y="111.4">D7</text>
<text x="88.8" y="113.3">A15</text>
<text x="121.7" y="111.6">OSC14</text>
<text x="165" y="108.9">B</text>
<text x="172.1" y="110.8">QC</text>
<text x="172.1" y="112.8">QD</text>
<text x="172.2" y="108.9">QB</text>
<text x="177" y="109.9">5</text>
<text x="177" y="111.9">6</text>
<text x="177" y="113.7">10</text>
<text x="213.7" y="109.9">3</text>
<text x="230.7" y="111.8">SW2</text>
<text x="36.7" y="117.2">A9</text>
<text x="36.7" y="119.1">A10</text>
<text x="36.7" y="115.2">A8</text>
<text x="46.8" y="115.7">17</text>
<text x="46.8" y="117.6">18</text>
<text x="46.8" y="119.6">19</text>
<text x="51.1" y="114.7">A7</text>
<text x="51.1" y="116.6">A8</text>
<text x="51.1" y="118.5">A9</text>
<text x="65.4" y="114.7">A15</text>
<text x="65.4" y="116.6">A14</text>
<text x="65.4" y="118.5">A13</text>
<text x="70.9" y="115.7">24</text>
<text x="70.9" y="117.6">23</text>
<text x="70.9" y="119.6">22</text>
<text x="81.1" y="119.1">A12</text>
<text x="81.1" y="117.2">A13</text>
<text x="81.1" y="115.2">A14</text>
<text x="146.7" y="115.2">SYNC</text>
<text x="161.7" y="115.7">8</text>
<text x="161.7" y="119.6">9</text>
<text x="165" y="116.6">CLK</text>
<text x="172" y="118.5">QG</text>
<text x="172.2" y="114.7">QE</text>
<text x="172.3" y="116.6">QF</text>
<text x="177" y="115.7">11</text>
<text x="177" y="117.6">12</text>
<text x="177" y="119.6">13</text>
<text x="229.7" y="119.3">IRQ</text>
<text x="11.6" y="121.3">+5V</text>
<text x="36.7" y="121.1">A11</text>
<text x="46.8" y="121.5">20</text>
<text x="51.1" y="120.5">A10</text>
<text x="51.1" y="122.4">A11</text>
<text x="65.1" y="122.4">VSS</text>
<text x="65.4" y="120.5">A12</text>
<text x="70.9" y="121.5">21</text>
<text x="165" y="120.5">CLR</text>
<text x="165.1" y="123.4">74HC164</text>
<text x="172.2" y="120.5">QH</text>
<text x="247.1" y="123.2">+5V</text>
<text x="14.1" y="127">+</text>
<text x="17.2" y="127">C16</text>
<text x="17.2" y="128.8">10uF</text>
<text x="51.7" y="127.8">65C02 CMOS CPU</text>
<text x="139.4" y="126.1">BREAK</text>
<text x="162.1" y="128.4">U7A</text>
<text x="202.7" y="126.8">IRQ test switch</text>
<text x="252.9" y="130.9">R6</text>
<text x="129.4" y="136.7">TP3</text>
<text x="142.8" y="132.6">NMI</text>
<text x="159.8" y="133">2</text>
<text x="171.3" y="133">1</text>
<text x="191.1" y="136.5">RESET1</text>
<text x="208" y="136.9">4</text>
<text x="214.1" y="133">U7B</text>
<text x="219.5" y="136.9">3</text>
<text x="233.2" y="136.9">6</text>
<text x="235.5" y="132.3">U7C</text>
<text x="244.6" y="136.9">5</text>
<text x="252.9" y="132.9">10k</text>
<text x="265.4" y="135">SW3</text>
<text x="115.8" y="140.4">PHI2</text>
<text x="130.3" y="141.7">1</text>
<text x="162.1" y="140.6">74LS14</text>
<text x="212.2" y="142.7">74LS14</text>
<text x="249.6" y="142.5">+</text>
<text x="252.7" y="142.5">C2</text>
<text x="264.5" y="142.5">RESET</text>
<text x="129.4" y="146.3">TEST POINT</text>
<text x="235.5" y="144.4">74LS14</text>
<text x="252.7" y="144.2">10uF</text>
<text x="10.8" y="154">TP4</text>
<text x="32.9" y="152.2">+5V</text>
<text x="126.8" y="154.4">U8</text>
<text x="162.1" y="155.4">D3</text>
<text x="175.7" y="154">J1</text>
<text x="204.6" y="150">RESET2</text>
<text x="7.7" y="157.9">+5V</text>
<text x="11.6" y="159.1">1</text>
<text x="77.2" y="161.8">10uF 16V</text>
<text x="109.6" y="158.2">3</text>
<text x="112.9" y="159.1">VOUT</text>
<text x="121.1" y="156.1">LM2490-5.0</text>
<text x="127.6" y="159.1">VIN</text>
<text x="132.7" y="158.2">1</text>
<text x="159.8" y="158.2">2</text>
<text x="169.3" y="158.2">1</text>
<text x="175.3" y="158.2">1</text>
<text x="175.3" y="160.1">2</text>
<text x="199.8" y="162">SW4</text>
<text x="10.8" y="167.6">TP5</text>
<text x="26.8" y="164.7">C5</text>
<text x="26.8" y="166.6">0.1uF</text>
<text x="38.4" y="164.7">C6</text>
<text x="38.4" y="166.6">0.1uF</text>
<text x="52" y="164.7">C7</text>
<text x="52" y="166.6">0.1uF</text>
<text x="63.5" y="164.7">C8</text>
<text x="63.5" y="166.6">0.1uF</text>
<text x="75.1" y="164.7">C9</text>
<text x="75.1" y="166.6">0.1uF</text>
<text x="81.4" y="165.6">C3</text>
<text x="85.2" y="163.8">+</text>
<text x="93" y="167.6">0.1uF</text>
<text x="95" y="165.6">C10</text>
<text x="124.4" y="165" transform="rotate(-90 124.4 165)">GND</text>
<text x="129.7" y="167.6">0.1uF</text>
<text x="131.7" y="165.6">C11</text>
<text x="147.2" y="165.6">C4</text>
<text x="150.8" y="163.8">+</text>
<text x="154.4" y="167.6">1000uF25V</text>
<text x="162.1" y="163.7">1N4007</text>
<text x="179.6" y="163.7">DC Input</text>
<text x="199.8" y="167.7">user</text>
<text x="222" y="165.5">Designed by Wichit Sirichote, kswichit@kmitl.ac.th, 2014</text>
<text x="5.8" y="173.3">GND</text>
<text x="11.6" y="172.6">1</text>
<text x="123.4" y="169.4" transform="rotate(-90 123.4 169.4)">2</text>
<text x="222" y="173.3">Title</text>
<text x="222" y="179.2">Size</text>
<text x="229.7" y="175.3">6502 MICROPROCESSOR KIT</text>
<text x="229.7" y="179.2">Document Number</text>
<text x="285.8" y="179.2">Rev</text>
<text x="222" y="184.9">Date:</text>
<text x="223.9" y="181.1">B</text>
<text x="229.7" y="181.1">&lt;Doc&gt;</text>
<text x="232.1" y="184.9">Saturday, January 03, 2015</text>
<text x="260.6" y="184.9">Sheet</text>
<text x="270.3" y="184.9">1</text>
<text x="276.1" y="184.9">of</text>
<text x="281.9" y="184.9">3</text>
</g>
<g font-size="1.4">
<text x="30.9" y="1.5">5</text>
<text x="88.8" y="1.5">4</text>
<text x="146.7" y="1.5">3</text>
<text x="204.6" y="1.5">2</text>
<text x="262.6" y="1.5">1</text>
<text x=".5" y="26">D</text>
<text x="292" y="26">D</text>
<text x=".5" y="71.8">C</text>
<text x="292" y="71.8">C</text>
<text x=".5" y="117.7">B</text>
<text x="292" y="117.7">B</text>
<text x=".5" y="163.5">A</text>
<text x="292" y="163.5">A</text>
<text x="30.9" y="186.8">5</text>
<text x="88.8" y="186.8">4</text>
<text x="146.7" y="186.8">3</text>
<text x="204.6" y="186.8">2</text>
<text x="262.6" y="186.8">1</text>
</g>
</svg>
